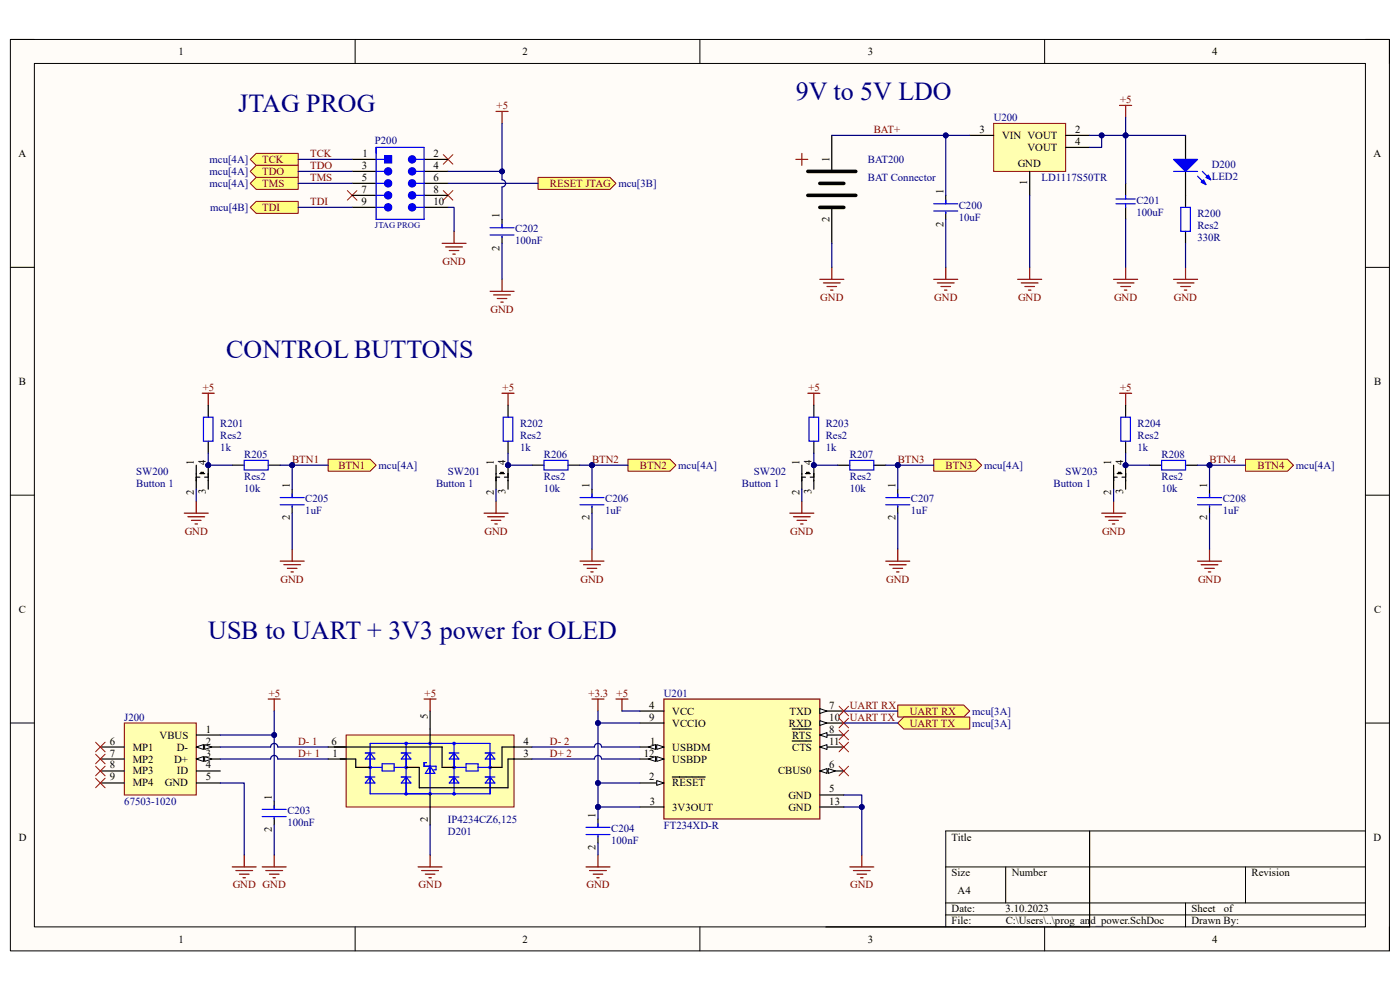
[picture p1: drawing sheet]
<svg xmlns="http://www.w3.org/2000/svg" width="297mm" height="210mm" viewBox="0 0 297 210" stroke-linecap="round" stroke-linejoin="round" font-family="sans-serif">
<path d="M2.2 8.4h292.6v193.3h-292.6z" fill-rule="evenodd" fill="#fffcf8"/>
<path d="M2.2 8.4h292.6v193.3h-292.6z" fill="none" stroke="#000" stroke-width=".21"/>
<path d="M7.3 13.5h282.4v183.1h-282.4z" fill-rule="evenodd" fill="#fffcf8"/>
<g fill="none" stroke="#000" stroke-width=".21">
<path d="M2.2 8.4h5.1M7.3 13.5h282.4v183.1h-282.4zM75.3 8.4v5.1M148.5 8.4v5.1M221.6 8.4v5.1M289.7 8.4h5.1v5.1M2.2 56.7h5.1M289.7 56.7h5.1M2.2 105h5.1M289.7 105.1h5.1M2.2 153.4h5.1M289.7 153.4h5.1"/>
<path d="M289.7 176.3h-89.1v20.3M75.3 196.6v5.1M148.5 196.6v5.1M200.6 183.9h89.1M200.6 191.5h89.1M200.6 194.1h89.1M213.4 183.9v7.6M221.6 196.6v5.1M251.5 191.5v5.1M264.2 183.9v7.6M294.8 196.6v5.1"/>
</g>
<path d="M210.8 26.2h15.3v10.2h-15.3z" fill-rule="evenodd" fill="#ffffb0"/>
<path d="M210.8 26.2h15.3v10.2h-15.3z" fill="none" stroke="#800000" stroke-width=".21"/>
<path d="M205.7 28.7h5.1M218.5 36.4v5M226.1 28.7h5.1M226.1 31.3h5.1" fill="none" stroke="#000" stroke-width=".25"/>
<path d="M215.9 59.3h5.1M218.5 56.7v2.6M216.7 60h3.5M217.4 60.8h2.1M218.2 61.5h.5" fill="none" stroke="#800000" stroke-width=".25"/>
<path d="M190.5 149.6h13.9l1.3 1.2-1.3 1.3h-13.9z" fill-rule="evenodd" fill="#ffff80"/>
<path d="M190.5 149.6h13.9l1.3 1.2-1.3 1.3h-13.9z" fill="none" stroke="#800000" stroke-width=".21"/>
<path d="M190.5 153.4l1.2-1.3h14v2.6h-14z" fill-rule="evenodd" fill="#ffff80"/>
<path d="M190.5 153.4l1.2-1.3h14v2.6h-14z" fill="none" stroke="#800000" stroke-width=".21"/>
<path d="M231.2 176.3v20.3h-56" fill="none" stroke="#000" stroke-width=".25"/>
<path d="M106.5 59.3v2.5M104 61.8h5.1M104.7 62.6h3.6M105.5 63.3h2M106.3 64.1h.5" fill="none" stroke="#800000" stroke-width=".25"/>
<path d="M54.4 32.5h8.9v2.6h-8.9l-1.3-1.3z" fill-rule="evenodd" fill="#ffff80"/>
<path d="M54.4 32.5h8.9v2.6h-8.9l-1.3-1.3z" fill="none" stroke="#800000" stroke-width=".21"/>
<path d="M54.4 37.6h8.9v2.6h-8.9l-1.3-1.3z" fill-rule="evenodd" fill="#ffff80"/>
<path d="M54.4 37.6h8.9v2.6h-8.9l-1.3-1.3z" fill="none" stroke="#800000" stroke-width=".21"/>
<path d="M54.4 42.7h8.9v2.6h-8.9l-1.3-1.3z" fill-rule="evenodd" fill="#ffff80"/>
<path d="M54.4 42.7h8.9v2.6h-8.9l-1.3-1.3z" fill="none" stroke="#800000" stroke-width=".21"/>
<path d="M54.4 35.1h8.9v2.5h-8.9l-1.3-1.2z" fill-rule="evenodd" fill="#ffff80"/>
<path d="M54.4 35.1h8.9v2.5h-8.9l-1.3-1.2z" fill="none" stroke="#800000" stroke-width=".21"/>
<path d="M114.1 37.6h15.3l1.3 1.3-1.3 1.3h-15.3z" fill-rule="evenodd" fill="#ffff80"/>
<path d="M114.1 37.6h15.3l1.3 1.3-1.3 1.3h-15.3z" fill="none" stroke="#800000" stroke-width=".21"/>
<path d="M176.5 28.7v7.7M251.5 28.7v5.1M251.5 36.4v7.6M176.5 44v7.6M251.5 49.1v2.5" fill="none" stroke="#000" stroke-width=".25"/>
<path d="M171.4 36.4h10.2M173.9 38.9h5.1M171.4 41.4h10.2M173.9 44h5.1" fill="none" stroke="#000" stroke-width=".76"/>
<path d="M168.8 33.8h2.6M170.1 32.5v2.6" fill="none" stroke="#f00" stroke-width=".25"/>
<path d="M250.5 44h2v5.1h-2z" fill="none" stroke="#00f" stroke-width=".25"/>
<path d="M249 33.8h5.1l-2.6 2.6z" fill="#00f"/>
<path d="M249 33.8h5.1l-2.6 2.6zM254.1 37.4l1.7 1.8M255.1 36.4l1.8 1.7" fill="none" stroke="#00f" stroke-width=".25"/>
<path d="M255.3 38.1l.5 1.1-1-.5z" fill="#00f"/>
<path d="M255.3 38.1l.5 1.1-1-.5z" fill="none" stroke="#00f" stroke-width=".25"/>
<path d="M256.3 37.1l.6 1-1.1-.5z" fill="#00f"/>
<path d="M249 36.4h5.1M256.3 37.1l.6 1-1.1-.5z" fill="none" stroke="#00f" stroke-width=".25"/>
<g fill="none" stroke="#800000" stroke-width=".25">
<path d="M105.2 23.6h2.6M106.5 23.6v2.6M237.5 22.4h2.6M238.8 22.4v2.5M93.8 51.6h5.1M94.6 52.4h3.5M95.3 53.1h2.1M96.1 53.9h.5M96.3 49.1v2.5M173.9 59.3h5.1M176.5 56.7v2.6M198.1 59.3h5.1"/>
<path d="M200.6 56.7v2.6M236.3 59.3h5M238.8 56.7v2.6M249 59.3h5.1M251.5 56.7v2.6M174.7 60h3.6M175.5 60.8h2M176.2 61.5h.5M198.9 60h3.5M199.6 60.8h2.1M200.4 61.5h.5M237 60h3.6"/>
<path d="M237.8 60.8h2M238.5 61.5h.6M249.7 60h3.6M250.5 60.8h2M251.3 61.5h.5M56.9 148.3h2.5M58.2 148.3v2.5M49.3 183.9h5.1M50 184.7h3.6M50.8 185.4h2M51.6 186.2h.5M51.8 181.4v2.5"/>
<path d="M55.6 183.9h5.1M56.4 184.7h3.6M57.2 185.4h2M57.9 186.2h.5M58.2 181.4v2.5"/>
</g>
<path d="M94 32.8l2.1 2M96.1 32.8l-2.1 2M73.7 40.4l2 2.1M75.7 40.4l-2 2.1M94 40.4l2.1 2.1M96.1 40.4l-2.1 2.1M178 162.5l2 2.1M180 162.5l-2 2.1" fill="none" stroke="#f00" stroke-width=".21"/>
<circle cx="87.4" cy="36.4" r=".76" fill="#00f"/>
<circle cx="87.4" cy="36.4" r=".76" fill="none" stroke="#00f" stroke-width=".25"/>
<circle cx="82.3" cy="38.9" r=".76" fill="#00f"/>
<circle cx="82.3" cy="38.9" r=".76" fill="none" stroke="#00f" stroke-width=".25"/>
<circle cx="82.3" cy="41.4" r=".76" fill="#00f"/>
<circle cx="82.3" cy="41.4" r=".76" fill="none" stroke="#00f" stroke-width=".25"/>
<circle cx="82.3" cy="44" r=".76" fill="#00f"/>
<circle cx="82.3" cy="44" r=".76" fill="none" stroke="#00f" stroke-width=".25"/>
<circle cx="87.4" cy="44" r=".76" fill="#00f"/>
<circle cx="87.4" cy="44" r=".76" fill="none" stroke="#00f" stroke-width=".25"/>
<circle cx="87.4" cy="41.4" r=".76" fill="#00f"/>
<circle cx="87.4" cy="41.4" r=".76" fill="none" stroke="#00f" stroke-width=".25"/>
<circle cx="87.4" cy="38.9" r=".76" fill="#00f"/>
<circle cx="87.4" cy="38.9" r=".76" fill="none" stroke="#00f" stroke-width=".25"/>
<circle cx="87.4" cy="33.8" r=".76" fill="#00f"/>
<circle cx="87.4" cy="33.8" r=".76" fill="none" stroke="#00f" stroke-width=".25"/>
<circle cx="82.3" cy="36.4" r=".76" fill="#00f"/>
<g fill="none" stroke="#00f" stroke-width=".25">
<path d="M79.8 36.4h1.8M79.8 38.9h1.8M79.8 31.3h10.2v15.2h-10.2zM79.8 33.8h1.8M88.2 36.4h1.8M88.2 33.8h1.8M88.2 38.9h1.8M79.8 41.4h1.8M79.8 44h1.8M88.2 41.4h1.8M88.2 44h1.8"/>
<circle cx="82.3" cy="36.4" r=".76"/>
</g>
<path d="M74.7 36.4h5.1M74.7 33.8h5.1M74.7 38.9h5.1M90 36.4h5.1M90 33.8h5.1M90 38.9h5.1M74.7 41.4h5.1M74.7 44h5.1M90 41.4h5.1M90 44h5.1" fill="none" stroke="#000" stroke-width=".25"/>
<path d="M81.6 33h1.5v1.6h-1.5z" fill-rule="evenodd" fill="#00f"/>
<path d="M81.6 33h1.5v1.6h-1.5z" fill="none" stroke="#00f" stroke-width=".21"/>
<path d="M140.9 148.3h33v25.4h-33z" fill-rule="evenodd" fill="#ffffb0"/>
<path d="M140.9 148.3h33v25.4h-33z" fill="none" stroke="#800000" stroke-width=".25"/>
<path d="M135.8 150.8h5.1M135.8 153.4h5.1M173.9 158.5h5.1M135.8 171.2h5.1" fill="none" stroke="#000" stroke-width=".25"/>
<path d="M173.9 158.5l1.6-.5v1z" fill="#f8fcff"/>
<path d="M173.9 158.5l1.6-.5v1z" fill="none" stroke="#000" stroke-width=".21"/>
<path d="M168.1 157.2h4M135.8 166.1h5.1" fill="none" stroke="#000" stroke-width=".25"/>
<path d="M139.3 165.6l1.6 .5-1.6 .5z" fill="#f8fcff"/>
<path d="M139.3 165.6l1.6 .5-1.6 .5z" fill="none" stroke="#000" stroke-width=".21"/>
<path d="M173.9 155.9h5.1M142.6 164.8h7" fill="none" stroke="#000" stroke-width=".25"/>
<path d="M173.9 155.9l1.6-.5v1z" fill="#f8fcff"/>
<path d="M173.9 155.9l1.6-.5v1z" fill="none" stroke="#000" stroke-width=".21"/>
<path d="M168.1 154.7h4M173.9 163.6h5.1" fill="none" stroke="#000" stroke-width=".25"/>
<path d="M173.9 163.6l1.6-.6v1.1z" fill="#f8fcff"/>
<path d="M173.9 163.6l1.6-.6v1.1z" fill="none" stroke="#000" stroke-width=".21"/>
<path d="M175.7 163l1.5 .6-1.5 .5z" fill="#f8fcff"/>
<path d="M175.7 163l1.5 .6-1.5 .5z" fill="none" stroke="#000" stroke-width=".21"/>
<path d="M173.9 153.4h5.1" fill="none" stroke="#000" stroke-width=".25"/>
<path d="M173.9 152.9l1.6 .5-1.6 .5z" fill="#f8fcff"/>
<path d="M173.9 152.9l1.6 .5-1.6 .5z" fill="none" stroke="#000" stroke-width=".21"/>
<path d="M173.9 150.8h5.1" fill="none" stroke="#000" stroke-width=".25"/>
<path d="M173.9 150.3l1.6 .5-1.6 .6z" fill="#f8fcff"/>
<path d="M173.9 150.3l1.6 .5-1.6 .6z" fill="none" stroke="#000" stroke-width=".21"/>
<path d="M135.8 158.5h5.1" fill="none" stroke="#000" stroke-width=".25"/>
<path d="M139.3 158l1.6 .5-1.6 .5z" fill="#f8fcff"/>
<path d="M139.3 158l1.6 .5-1.6 .5z" fill="none" stroke="#000" stroke-width=".21"/>
<path d="M137.5 158.5l1.6-.5v1z" fill="#f8fcff"/>
<path d="M137.5 158.5l1.6-.5v1z" fill="none" stroke="#000" stroke-width=".21"/>
<path d="M135.8 161h5.1" fill="none" stroke="#000" stroke-width=".25"/>
<path d="M139.3 160.5l1.6 .5-1.6 .5z" fill="#f8fcff"/>
<path d="M139.3 160.5l1.6 .5-1.6 .5z" fill="none" stroke="#000" stroke-width=".21"/>
<path d="M137.5 161l1.6-.5v1z" fill="#f8fcff"/>
<path d="M137.5 161l1.6-.5v1z" fill="none" stroke="#000" stroke-width=".21"/>
<path d="M173.9 168.6h5.1M173.9 171.2h5.1" fill="none" stroke="#000" stroke-width=".25"/>
<path d="M130.7 148.3h2.5M131.9 148.3v2.5M124.3 183.9h5.1M125.1 184.7h3.5M125.8 185.4h2.1M126.6 186.2h.5M126.9 181.4v2.5M180.3 183.9h5.1M181 184.7h3.6M181.8 185.4h2M182.6 186.2h.5M182.8 181.4v2.5" fill="none" stroke="#800000" stroke-width=".25"/>
<path d="M178 157.5l2 2M178 154.9l2 2M180 157.5l-2 2M180 154.9l-2 2" fill="none" stroke="#f00" stroke-width=".21"/>
<path d="M73.4 155.9h35.7v15.3h-35.7z" fill-rule="evenodd" fill="#ffffb0"/>
<path d="M73.4 155.9h35.7v15.3h-35.7z" fill="none" stroke="#800000" stroke-width=".21"/>
<path d="M69.6 158.5h24.2v4.3h2.5M91.2 150.8v6.9M112.9 158.5h-6.4v4.3h-2.5M69.6 161h5.9v1.8h3M91.2 168.4v6.6M112.9 161h-5.1v6.1h-18.8v-4.3h-2.8" fill="none" stroke="#000" stroke-width=".25"/>
<g fill="none" stroke="#00f" stroke-width=".25">
<path d="M77.5 159.7h2M78.5 159.7l1 1.3h-2zM78.5 157.7h25.5v10.7h-25.5zM85.1 159.7h2.1M86.2 159.7l1 1.3h-2.1zM86.2 157.7v10.7M91.2 157.7v10.7M95.3 159.7h2.1M96.3 159.7l1.1 1.3h-2.1zM96.3 157.7v10.7M102.9 159.7h2.1M104 159.7l1 1.3h-2.1z"/>
<path d="M77.5 164.8h2M78.5 164.8l1 1.3h-2zM78.5 162.8h2.6M81.1 162h2.5v1.6h-2.5zM83.6 162.8h2.6M85.1 164.8h2.1M86.2 164.8l1 1.3h-2.1zM90.5 161.8h-.5v.7h2.5v.8h-.5M91.2 162.5l1.1 1.6h-2.1zM95.3 164.8h2.1M96.3 164.8l1.1 1.3h-2.1zM96.3 162.8h2.6"/>
<path d="M98.9 162h2.5v1.6h-2.5zM101.4 162.8h2.6M102.9 164.8h2.1M104 164.8l1 1.3h-2.1z"/>
<circle cx="86.2" cy="157.7" r=".22"/>
<circle cx="91.2" cy="157.7" r=".22"/>
<circle cx="96.3" cy="157.7" r=".22"/>
<circle cx="78.5" cy="162.8" r=".22"/>
<circle cx="86.2" cy="162.8" r=".22"/>
<circle cx="86.2" cy="168.4" r=".22"/>
<circle cx="91.2" cy="168.4" r=".22"/>
<circle cx="96.3" cy="168.4" r=".22"/>
<circle cx="96.3" cy="162.8" r=".22"/>
<circle cx="104" cy="162.8" r=".22"/>
</g>
<path d="M90 148.3h2.5M91.2 148.3v2.5M125.6 148.3h2.5M126.9 148.3v2.5M88.7 183.9h5.1M89.5 184.7h3.5M90.2 185.4h2.1M91 186.2h.5M91.2 181.4v2.5" fill="none" stroke="#800000" stroke-width=".25"/>
<path d="M178 152.4l2 2M178 149.8l2 2.1M180 152.4l-2 2M180 149.8l-2 2.1" fill="none" stroke="#f00" stroke-width=".21"/>
<path d="M26.4 153.4h15.2v15.2h-15.2z" fill-rule="evenodd" fill="#ffffb0"/>
<path d="M26.4 153.4h15.2v15.2h-15.2z" fill="none" stroke="#800000" stroke-width=".21"/>
<path d="M41.6 155.9h5.1M41.6 158.5h5.1" fill="none" stroke="#000" stroke-width=".25"/>
<path d="M41.6 158.5l1.6-.5v1z" fill="#f8fcff"/>
<path d="M41.6 158.5l1.6-.5v1z" fill="none" stroke="#000" stroke-width=".21"/>
<path d="M43.4 158l1.5 .5-1.5 .5z" fill="#f8fcff"/>
<path d="M43.4 158l1.5 .5-1.5 .5z" fill="none" stroke="#000" stroke-width=".21"/>
<path d="M41.6 161h5.1" fill="none" stroke="#000" stroke-width=".25"/>
<path d="M41.6 161l1.6-.5v1z" fill="#f8fcff"/>
<path d="M41.6 161l1.6-.5v1z" fill="none" stroke="#000" stroke-width=".21"/>
<path d="M43.4 160.5l1.5 .5-1.5 .5z" fill="#f8fcff"/>
<path d="M43.4 160.5l1.5 .5-1.5 .5z" fill="none" stroke="#000" stroke-width=".21"/>
<g fill="none" stroke="#000" stroke-width=".25">
<path d="M238.8 38.9v2.5M106.5 46.5v1.8M106.5 50.1v1.5M200.6 41.4v1.8M200.6 45v1.5M238.8 44v2.5M21.3 158.5h5.1M21.3 163.6h5.1M21.3 166.1h5.1M21.3 161h5.1M41.6 163.6h5.1M41.6 166.1h5.1"/>
<path d="M58.2 169.9v1.8M58.2 173.5v1.5M126.9 173.7v1.8M126.9 177.3v1.5"/>
</g>
<path d="M20.3 157.5l2 2M20.3 160l2 2M22.3 157.5l-2 2M22.3 160l-2 2M20.3 162.5l2 2.1M20.3 165.1l2 2M22.3 162.5l-2 2.1M22.3 165.1l-2 2" fill="none" stroke="#f00" stroke-width=".21"/>
<g fill="none" stroke="#00f" stroke-width=".25">
<path d="M104 48.3h5.1M104 49.8h5.1M106.5 47.6v.7M106.5 50.1v.3M198.1 43.2h5.1M198.1 44.8h5.1M200.6 42.5v.7M200.6 45v.3M236.8 43.2h4M236.8 42.2h4M238.8 41.4v.8M238.8 43.2v.8"/>
<path d="M55.6 171.7h5.1M55.6 173.2h5.1M58.2 170.9v.8M58.2 173.5v.2M124.3 175.5h5.1M124.3 177h5.1M126.9 174.8v.7M126.9 177.3v.2"/>
</g>
<path d="M42.9 83.4h2.6M44.2 83.4v2.6" fill="none" stroke="#800000" stroke-width=".25"/>
<path d="M69.6 97.4h8.9l1.3 1.3-1.3 1.3h-8.9z" fill-rule="evenodd" fill="#ffff80"/>
<path d="M69.6 97.4h8.9l1.3 1.3-1.3 1.3h-8.9z" fill="none" stroke="#800000" stroke-width=".21"/>
<path d="M39.1 108.9h5.1M39.9 109.6h3.5M40.6 110.4h2.1M41.4 111.2h.5M41.6 106.3v2.6M59.4 119h5.1M60.2 119.8h3.6M62 116.5v2.5M61 120.6h2M61.7 121.3h.5" fill="none" stroke="#800000" stroke-width=".25"/>
<path d="M44.2 86v2.5M44.2 93.6v2.5M49.3 98.7h2.5M56.9 98.7h2.5" fill="none" stroke="#000" stroke-width=".25"/>
<path d="M43.2 88.5h2v5.1h-2zM51.8 97.7h5.1v2h-5.1z" fill="none" stroke="#00f" stroke-width=".25"/>
<circle cx="62" cy="98.7" r=".51" fill="#000080"/>
<circle cx="62" cy="98.7" r=".51" fill="none" stroke="#000080" stroke-width=".21"/>
<circle cx="44.2" cy="98.7" r=".51" fill="#000080"/>
<circle cx="44.2" cy="98.7" r=".51" fill="none" stroke="#000080" stroke-width=".21"/>
<path d="M41.6 98.7v1.9M44.2 98.7v1.9M41.6 101.9v1.9M44.2 101.9v1.9" fill="none" stroke="#000" stroke-width=".25"/>
<circle cx="44.2" cy="98.7" r=".51" fill="#000080"/>
<circle cx="44.2" cy="98.7" r=".51" fill="none" stroke="#000080" stroke-width=".21"/>
<path d="M41.6 100.5v1.5M41.6 101.2h.8M42.4 100.5h1M42.7 100.5v-.3h.5v.3M43.4 101.2h.8M44.2 100.5v1.5M62 103.8v1.8M62 107.3v1.6" fill="none" stroke="#000" stroke-width=".25"/>
<path d="M59.4 105.6h5.1M59.4 107.1h5.1M62 104.8v.8M62 107.3v.3" fill="none" stroke="#00f" stroke-width=".25"/>
<path d="M133.2 97.4h8.9l1.3 1.3-1.3 1.3h-8.9z" fill-rule="evenodd" fill="#ffff80"/>
<path d="M133.2 97.4h8.9l1.3 1.3-1.3 1.3h-8.9z" fill="none" stroke="#800000" stroke-width=".21"/>
<path d="M198.1 97.4h8.9l1.3 1.3-1.3 1.3h-8.9z" fill-rule="evenodd" fill="#ffff80"/>
<path d="M198.1 97.4h8.9l1.3 1.3-1.3 1.3h-8.9z" fill="none" stroke="#800000" stroke-width=".21"/>
<path d="M264.2 97.4h8.9l1.3 1.3-1.3 1.3h-8.9z" fill-rule="evenodd" fill="#ffff80"/>
<path d="M264.2 97.4h8.9l1.3 1.3-1.3 1.3h-8.9z" fill="none" stroke="#800000" stroke-width=".21"/>
<path d="M107.8 86v2.5M107.8 93.6v2.5M112.9 98.7h2.5M120.5 98.7h2.5M172.7 86v2.5M172.7 93.6v2.5M177.7 98.7h2.6M185.4 98.7h2.5M238.8 86v2.5M238.8 93.6v2.5M243.9 98.7h2.5M251.5 98.7h2.6" fill="none" stroke="#000" stroke-width=".25"/>
<path d="M106.8 88.5h2v5.1h-2zM115.4 97.7h5.1v2h-5.1zM171.6 88.5h2.1v5.1h-2.1zM180.3 97.7h5.1v2h-5.1zM237.8 88.5h2v5.1h-2zM246.4 97.7h5.1v2h-5.1z" fill="none" stroke="#00f" stroke-width=".25"/>
<g fill="none" stroke="#800000" stroke-width=".25">
<path d="M106.5 83.4h2.6M107.8 83.4v2.6M171.4 83.4h2.5M172.7 83.4v2.6M237.5 83.4h2.6M238.8 83.4v2.6M102.7 108.9h5.1M103.5 109.6h3.5M104.2 110.4h2.1M105 111.2h.5M105.2 106.3v2.6M123 119h5.1"/>
<path d="M123.8 119.8h3.6M125.6 116.5v2.5M167.6 108.9h5.1M168.3 109.6h3.6M169.1 110.4h2M169.9 111.2h.5M170.1 106.3v2.6M187.9 119h5.1M188.7 119.8h3.5M190.5 116.5v2.5M233.7 108.9h5.1M234.5 109.6h3.5"/>
<path d="M235.2 110.4h2.1M236 111.2h.5M236.3 106.3v2.6M254.1 119h5.1M254.8 119.8h3.6M256.6 116.5v2.5M124.6 120.6h2M125.3 121.3h.5M189.4 120.6h2.1M190.2 121.3h.5M255.6 120.6h2M256.3 121.3h.6"/>
</g>
<circle cx="190.5" cy="98.7" r=".51" fill="#000080"/>
<circle cx="190.5" cy="98.7" r=".51" fill="none" stroke="#000080" stroke-width=".21"/>
<circle cx="256.6" cy="98.7" r=".51" fill="#000080"/>
<circle cx="256.6" cy="98.7" r=".51" fill="none" stroke="#000080" stroke-width=".21"/>
<circle cx="125.6" cy="98.7" r=".51" fill="#000080"/>
<circle cx="125.6" cy="98.7" r=".51" fill="none" stroke="#000080" stroke-width=".21"/>
<circle cx="238.8" cy="98.7" r=".51" fill="#000080"/>
<circle cx="238.8" cy="98.7" r=".51" fill="none" stroke="#000080" stroke-width=".21"/>
<path d="M236.3 98.7v1.9M238.8 98.7v1.9M236.3 101.9v1.9M238.8 101.9v1.9" fill="none" stroke="#000" stroke-width=".25"/>
<circle cx="238.8" cy="98.7" r=".51" fill="#000080"/>
<circle cx="238.8" cy="98.7" r=".51" fill="none" stroke="#000080" stroke-width=".21"/>
<path d="M236.3 100.5v1.5M236.3 101.2h.7M237 100.5h1M237.3 100.5v-.3h.5v.3M238 101.2h.8M238.8 100.5v1.5" fill="none" stroke="#000" stroke-width=".25"/>
<circle cx="172.7" cy="98.7" r=".51" fill="#000080"/>
<circle cx="172.7" cy="98.7" r=".51" fill="none" stroke="#000080" stroke-width=".21"/>
<path d="M170.1 98.7v1.9M172.7 98.7v1.9M170.1 101.9v1.9M172.7 101.9v1.9" fill="none" stroke="#000" stroke-width=".25"/>
<circle cx="172.7" cy="98.7" r=".51" fill="#000080"/>
<circle cx="172.7" cy="98.7" r=".51" fill="none" stroke="#000080" stroke-width=".21"/>
<path d="M170.1 100.5v1.5M170.1 101.2h.8M170.9 100.5h1M171.1 100.5v-.3h.5v.3M171.9 101.2h.8M172.7 100.5v1.5" fill="none" stroke="#000" stroke-width=".25"/>
<circle cx="107.8" cy="98.7" r=".51" fill="#000080"/>
<circle cx="107.8" cy="98.7" r=".51" fill="none" stroke="#000080" stroke-width=".21"/>
<path d="M105.2 98.7v1.9M107.8 98.7v1.9M105.2 101.9v1.9M107.8 101.9v1.9" fill="none" stroke="#000" stroke-width=".25"/>
<circle cx="107.8" cy="98.7" r=".51" fill="#000080"/>
<circle cx="107.8" cy="98.7" r=".51" fill="none" stroke="#000080" stroke-width=".21"/>
<path d="M105.2 100.5v1.5M105.2 101.2h.8M106 100.5h1M106.3 100.5v-.3h.5v.3M107 101.2h.8M107.8 100.5v1.5M125.6 103.8v1.8M125.6 107.3v1.6M190.5 103.8v1.8M190.5 107.3v1.6M256.6 103.8v1.8M256.6 107.3v1.6" fill="none" stroke="#000" stroke-width=".25"/>
<path d="M123 105.6h5.1M123 107.1h5.1M125.6 104.8v.8M125.6 107.3v.3M187.9 105.6h5.1M187.9 107.1h5.1M190.5 104.8v.8M190.5 107.3v.3M254.1 105.6h5.1M254.1 107.1h5.1M256.6 104.8v.8M256.6 107.3v.3" fill="none" stroke="#00f" stroke-width=".25"/>
<path d="M63.3 38.9h11.4M63.3 33.8h11.4M63.3 36.4h11.4M95.1 38.9h19M200.6 28.7v12.7M63.3 44h11.4M218.5 41.4v15.3" fill="none" stroke="#000080" stroke-width=".25"/>
<circle cx="200.6" cy="28.7" r=".51" fill="#000080"/>
<circle cx="200.6" cy="28.7" r=".51" fill="none" stroke="#000080" stroke-width=".21"/>
<path d="M176.5 51.6v5.1M200.6 46.5v10.2M238.8 46.5v10.2M251.5 51.6v5.1M58.2 150.8v5.1h-11.5" fill="none" stroke="#000080" stroke-width=".25"/>
<circle cx="58.2" cy="155.9" r=".51" fill="#000080"/>
<circle cx="58.2" cy="155.9" r=".51" fill="none" stroke="#000080" stroke-width=".21"/>
<path d="M58.2 155.9v14M46.7 166.1h5.1v15.3M58.2 175v6.4" fill="none" stroke="#000080" stroke-width=".25"/>
<circle cx="58.2" cy="155.9" r=".51" fill="#000080"/>
<circle cx="58.2" cy="155.9" r=".51" fill="none" stroke="#000080" stroke-width=".21"/>
<path d="M106.5 26.2v10.2M106.5 51.6v7.7" fill="none" stroke="#000080" stroke-width=".25"/>
<circle cx="106.5" cy="36.4" r=".51" fill="#000080"/>
<circle cx="106.5" cy="36.4" r=".51" fill="none" stroke="#000080" stroke-width=".21"/>
<path d="M95.1 36.4h11.4v1.7a.76 .76 0 0 1 .8 .8 .76 .76 0 0 1-.8 .8v6.8" fill="none" stroke="#000080" stroke-width=".25"/>
<circle cx="106.5" cy="36.4" r=".51" fill="#000080"/>
<circle cx="106.5" cy="36.4" r=".51" fill="none" stroke="#000080" stroke-width=".21"/>
<path d="M233.7 28.7v2.6h-2.5M95.1 44h1.2v5.1" fill="none" stroke="#000080" stroke-width=".25"/>
<circle cx="233.7" cy="28.7" r=".51" fill="#000080"/>
<circle cx="233.7" cy="28.7" r=".51" fill="none" stroke="#000080" stroke-width=".21"/>
<path d="M179 168.6h3.8v2.6h-3.8" fill="none" stroke="#000080" stroke-width=".25"/>
<circle cx="182.8" cy="171.2" r=".51" fill="#000080"/>
<circle cx="182.8" cy="171.2" r=".51" fill="none" stroke="#000080" stroke-width=".21"/>
<path d="M182.8 171.2v10.2" fill="none" stroke="#000080" stroke-width=".25"/>
<circle cx="182.8" cy="171.2" r=".51" fill="#000080"/>
<circle cx="182.8" cy="171.2" r=".51" fill="none" stroke="#000080" stroke-width=".21"/>
<path d="M131.9 150.8h3.9M135.8 153.4h-8.9v12.7M179 150.8h11.5M179 153.4h11.5M126.9 178.8v2.6" fill="none" stroke="#000080" stroke-width=".25"/>
<circle cx="126.9" cy="153.4" r=".51" fill="#000080"/>
<circle cx="126.9" cy="153.4" r=".51" fill="none" stroke="#000080" stroke-width=".21"/>
<circle cx="126.9" cy="166.1" r=".51" fill="#000080"/>
<circle cx="126.9" cy="166.1" r=".51" fill="none" stroke="#000080" stroke-width=".21"/>
<path d="M126.9 171.2h8.9" fill="none" stroke="#000080" stroke-width=".25"/>
<circle cx="126.9" cy="171.2" r=".51" fill="#000080"/>
<circle cx="126.9" cy="171.2" r=".51" fill="none" stroke="#000080" stroke-width=".21"/>
<path d="M135.8 166.1h-8.9v5.1" fill="none" stroke="#000080" stroke-width=".25"/>
<circle cx="126.9" cy="166.1" r=".51" fill="#000080"/>
<circle cx="126.9" cy="166.1" r=".51" fill="none" stroke="#000080" stroke-width=".21"/>
<circle cx="126.9" cy="171.2" r=".51" fill="#000080"/>
<circle cx="126.9" cy="171.2" r=".51" fill="none" stroke="#000080" stroke-width=".21"/>
<path d="M126.9 171.2v2.5" fill="none" stroke="#000080" stroke-width=".25"/>
<circle cx="126.9" cy="171.2" r=".51" fill="#000080"/>
<circle cx="126.9" cy="171.2" r=".51" fill="none" stroke="#000080" stroke-width=".21"/>
<path d="M46.7 158.5h10.7a.76 .76 0 0 1 .8-.8 .76 .76 0 0 1 .7 .8h10.7M126.9 150.8v2.6M46.7 161h10.7a.76 .76 0 0 1 .8-.7 .76 .76 0 0 1 .7 .7h10.7M91.2 175v6.4" fill="none" stroke="#000080" stroke-width=".25"/>
<circle cx="126.9" cy="153.4" r=".51" fill="#000080"/>
<circle cx="126.9" cy="153.4" r=".51" fill="none" stroke="#000080" stroke-width=".21"/>
<path d="M238.8 28.7v10.2M112.9 158.5h13.2M135.8 158.5h-8.2a.76 .76 0 0 0-.7-.8 .76 .76 0 0 0-.8 .8M112.9 161h13.2M126.1 161a.76 .76 0 0 1 .8-.7 .76 .76 0 0 1 .7 .7h8.2" fill="none" stroke="#000080" stroke-width=".25"/>
<circle cx="238.8" cy="28.7" r=".51" fill="#000080"/>
<circle cx="238.8" cy="28.7" r=".51" fill="none" stroke="#000080" stroke-width=".21"/>
<path d="M238.8 24.9v3.8" fill="none" stroke="#000080" stroke-width=".25"/>
<circle cx="238.8" cy="28.7" r=".51" fill="#000080"/>
<circle cx="238.8" cy="28.7" r=".51" fill="none" stroke="#000080" stroke-width=".21"/>
<path d="M176.5 28.7h29.2" fill="none" stroke="#000080" stroke-width=".25"/>
<circle cx="200.6" cy="28.7" r=".51" fill="#000080"/>
<circle cx="200.6" cy="28.7" r=".51" fill="none" stroke="#000080" stroke-width=".21"/>
<path d="M231.2 28.7h20.3" fill="none" stroke="#000080" stroke-width=".25"/>
<circle cx="233.7" cy="28.7" r=".51" fill="#000080"/>
<circle cx="233.7" cy="28.7" r=".51" fill="none" stroke="#000080" stroke-width=".21"/>
<circle cx="238.8" cy="28.7" r=".51" fill="#000080"/>
<circle cx="238.8" cy="28.7" r=".51" fill="none" stroke="#000080" stroke-width=".21"/>
<path d="M62 98.7v5.1M41.6 103.8v2.5" fill="none" stroke="#000080" stroke-width=".25"/>
<circle cx="62" cy="98.7" r=".51" fill="#000080"/>
<circle cx="62" cy="98.7" r=".51" fill="none" stroke="#000080" stroke-width=".21"/>
<path d="M44.2 96.1v2.6h5.1M62 108.9v7.6" fill="none" stroke="#000080" stroke-width=".25"/>
<circle cx="44.2" cy="98.7" r=".51" fill="#000080"/>
<circle cx="44.2" cy="98.7" r=".51" fill="none" stroke="#000080" stroke-width=".21"/>
<path d="M59.4 98.7h10.2" fill="none" stroke="#000080" stroke-width=".25"/>
<circle cx="62" cy="98.7" r=".51" fill="#000080"/>
<circle cx="62" cy="98.7" r=".51" fill="none" stroke="#000080" stroke-width=".21"/>
<path d="M133.2 98.7h-7.6v5.1M125.6 108.9v7.6" fill="none" stroke="#000080" stroke-width=".25"/>
<circle cx="125.6" cy="98.7" r=".51" fill="#000080"/>
<circle cx="125.6" cy="98.7" r=".51" fill="none" stroke="#000080" stroke-width=".21"/>
<path d="M123 98.7h2.6" fill="none" stroke="#000080" stroke-width=".25"/>
<circle cx="125.6" cy="98.7" r=".51" fill="#000080"/>
<circle cx="125.6" cy="98.7" r=".51" fill="none" stroke="#000080" stroke-width=".21"/>
<path d="M198.1 98.7h-7.6v5.1M190.5 108.9v7.6" fill="none" stroke="#000080" stroke-width=".25"/>
<circle cx="190.5" cy="98.7" r=".51" fill="#000080"/>
<circle cx="190.5" cy="98.7" r=".51" fill="none" stroke="#000080" stroke-width=".21"/>
<path d="M187.9 98.7h2.6" fill="none" stroke="#000080" stroke-width=".25"/>
<circle cx="190.5" cy="98.7" r=".51" fill="#000080"/>
<circle cx="190.5" cy="98.7" r=".51" fill="none" stroke="#000080" stroke-width=".21"/>
<path d="M264.2 98.7h-7.6v5.1M236.3 103.8v2.5M256.6 108.9v7.6" fill="none" stroke="#000080" stroke-width=".25"/>
<circle cx="256.6" cy="98.7" r=".51" fill="#000080"/>
<circle cx="256.6" cy="98.7" r=".51" fill="none" stroke="#000080" stroke-width=".21"/>
<path d="M254.1 98.7h2.5" fill="none" stroke="#000080" stroke-width=".25"/>
<circle cx="256.6" cy="98.7" r=".51" fill="#000080"/>
<circle cx="256.6" cy="98.7" r=".51" fill="none" stroke="#000080" stroke-width=".21"/>
<path d="M107.8 96.1v2.6h5.1" fill="none" stroke="#000080" stroke-width=".25"/>
<circle cx="107.8" cy="98.7" r=".51" fill="#000080"/>
<circle cx="107.8" cy="98.7" r=".51" fill="none" stroke="#000080" stroke-width=".21"/>
<path d="M238.8 96.1v2.6h5.1" fill="none" stroke="#000080" stroke-width=".25"/>
<circle cx="238.8" cy="98.7" r=".51" fill="#000080"/>
<circle cx="238.8" cy="98.7" r=".51" fill="none" stroke="#000080" stroke-width=".21"/>
<path d="M172.7 96.1v2.6h5" fill="none" stroke="#000080" stroke-width=".25"/>
<circle cx="172.7" cy="98.7" r=".51" fill="#000080"/>
<circle cx="172.7" cy="98.7" r=".51" fill="none" stroke="#000080" stroke-width=".21"/>
<path d="M105.2 103.8v2.5M170.1 103.8v2.5" fill="none" stroke="#000080" stroke-width=".25"/>
<g font-size="5.5" fill="#000080">
<text x="50.5" y="23.7">JTAG PROG</text>
<text x="168.8" y="21.2">9V to 5V LDO</text>
<text x="48" y="75.9">CONTROL BUTTONS</text>
<text x="44.2" y="135.6">USB to UART + 3V3 power for OLED</text>
</g>
<g font-size="2.3">
<text x="37.9" y="11.7">1</text>
<text x="110.9" y="11.7">2</text>
<text x="184.1" y="11.7">3</text>
<text x="257.1" y="11.7">4</text>
<text x="207.8" y="28.2">3</text>
<text x="212.6" y="29.5">VIN VOUT</text>
<text x="228.1" y="28.2">2</text>
<text x="3.9" y="33.3">A</text>
<text x="76.8" y="35.9">3</text>
<text x="76.9" y="33.3">1</text>
<text x="92" y="35.9">4</text>
<text x="92" y="33.3">2</text>
<text x="176" y="34.3" transform="rotate(-90 176 34.3)">1</text>
<text x="215.9" y="35.3">GND</text>
<text x="218" y="32">VOUT</text>
<text x="228.1" y="30.7">4</text>
<text x="291.4" y="33.3">A</text>
<text x="76.7" y="40.9">7</text>
<text x="76.8" y="38.4">5</text>
<text x="92" y="38.4">6</text>
<text x="92" y="40.9">8</text>
<text x="200.2" y="41.2" transform="rotate(-90 200.2 41.2)">1</text>
<text x="217.9" y="39.2" transform="rotate(-90 217.9 39.2)">1</text>
<text x="76.7" y="43.5">9</text>
<text x="92" y="43.5">10</text>
<text x="106" y="46.3" transform="rotate(-90 106 46.3)">1</text>
<text x="176" y="47.1" transform="rotate(-90 176 47.1)">2</text>
<text x="106" y="53.2" transform="rotate(-90 106 53.2)">2</text>
<text x="200.2" y="48.1" transform="rotate(-90 200.2 48.1)">2</text>
<text x="4" y="81.6">B</text>
<text x="291.5" y="81.6">B</text>
<text x="41.1" y="98.6" transform="rotate(-90 41.1 98.6)">1</text>
<text x="43.7" y="98.6" transform="rotate(-90 43.7 98.6)">4</text>
<text x="104.7" y="98.6" transform="rotate(-90 104.7 98.6)">1</text>
<text x="107.3" y="98.6" transform="rotate(-90 107.3 98.6)">4</text>
<text x="169.6" y="98.6" transform="rotate(-90 169.6 98.6)">1</text>
<text x="172.2" y="98.6" transform="rotate(-90 172.2 98.6)">4</text>
<text x="235.8" y="98.6" transform="rotate(-90 235.8 98.6)">1</text>
<text x="238.3" y="98.6" transform="rotate(-90 238.3 98.6)">4</text>
<text x="41.1" y="104.9" transform="rotate(-90 41.1 104.9)">2</text>
<text x="43.7" y="104.9" transform="rotate(-90 43.7 104.9)">3</text>
<text x="61.5" y="103.5" transform="rotate(-90 61.5 103.5)">1</text>
<text x="104.7" y="104.9" transform="rotate(-90 104.7 104.9)">2</text>
<text x="107.3" y="104.9" transform="rotate(-90 107.3 104.9)">3</text>
<text x="125.1" y="103.5" transform="rotate(-90 125.1 103.5)">1</text>
<text x="169.6" y="104.9" transform="rotate(-90 169.6 104.9)">2</text>
<text x="172.2" y="104.9" transform="rotate(-90 172.2 104.9)">3</text>
<text x="189.9" y="103.5" transform="rotate(-90 189.9 103.5)">1</text>
<text x="235.8" y="104.9" transform="rotate(-90 235.8 104.9)">2</text>
<text x="238.3" y="104.9" transform="rotate(-90 238.3 104.9)">3</text>
<text x="256.1" y="103.5" transform="rotate(-90 256.1 103.5)">1</text>
<text x="61.5" y="110.4" transform="rotate(-90 61.5 110.4)">2</text>
<text x="125.1" y="110.4" transform="rotate(-90 125.1 110.4)">2</text>
<text x="189.9" y="110.4" transform="rotate(-90 189.9 110.4)">2</text>
<text x="256.1" y="110.4" transform="rotate(-90 256.1 110.4)">2</text>
<text x="4" y="130">C</text>
<text x="291.5" y="130">C</text>
<text x="43.7" y="155.4">1</text>
<text x="90.8" y="152.6" transform="rotate(-90 90.8 152.6)">5</text>
<text x="137.8" y="150.3">4</text>
<text x="137.8" y="152.9">9</text>
<text x="142.6" y="151.6">VCC</text>
<text x="142.6" y="154.1">VCCIO</text>
<text x="167.4" y="154.1">RXD</text>
<text x="167.5" y="151.6">TXD</text>
<text x="175.9" y="155.4">8</text>
<text x="175.9" y="152.9">10</text>
<text x="175.9" y="150.3">7</text>
<text x="23.3" y="157.9">6</text>
<text x="23.3" y="160.5">7</text>
<text x="28.2" y="159.2">MP1</text>
<text x="28.2" y="161.8">MP2</text>
<text x="33.9" y="156.7">VBUS</text>
<text x="37" y="161.8">D+</text>
<text x="37.5" y="159.2">D-</text>
<text x="43.7" y="157.9">2</text>
<text x="43.7" y="160.5">3</text>
<text x="70.4" y="157.9">6</text>
<text x="70.5" y="160.5">1</text>
<text x="111.1" y="160.5">3</text>
<text x="111.1" y="157.9">4</text>
<text x="136.6" y="160.5">12</text>
<text x="138" y="157.9">1</text>
<text x="142.6" y="159.2">USBDM</text>
<text x="142.6" y="161.8">USBDP</text>
<text x="168.1" y="159.2">CTS</text>
<text x="168.1" y="156.7">RTS</text>
<text x="175.9" y="157.9">11</text>
<text x="23.3" y="165.6">9</text>
<text x="23.3" y="163">8</text>
<text x="28.2" y="164.3">MP3</text>
<text x="28.2" y="166.8">MP4</text>
<text x="35" y="166.8">GND</text>
<text x="37.5" y="164.3">ID</text>
<text x="43.7" y="163">4</text>
<text x="43.7" y="165.6">5</text>
<text x="137.8" y="165.6">2</text>
<text x="142.6" y="166.8">RESET</text>
<text x="165.1" y="164.3">CBUS0</text>
<text x="175.9" y="163">6</text>
<text x="57.7" y="169.7" transform="rotate(-90 57.7 169.7)">1</text>
<text x="126.4" y="173.5" transform="rotate(-90 126.4 173.5)">1</text>
<text x="137.8" y="170.7">3</text>
<text x="142.6" y="172">3V3OUT</text>
<text x="167.3" y="169.4">GND</text>
<text x="167.3" y="172">GND</text>
<text x="175.9" y="168.1">5</text>
<text x="175.9" y="170.7">13</text>
<text x="4" y="178.3">D</text>
<text x="57.7" y="176.6" transform="rotate(-90 57.7 176.6)">2</text>
<text x="90.8" y="174.3" transform="rotate(-90 90.8 174.3)">2</text>
<text x="201.9" y="178.3">Title</text>
<text x="291.4" y="178.3">D</text>
<text x="126.4" y="180.4" transform="rotate(-90 126.4 180.4)">2</text>
<text x="201.9" y="185.9">Size</text>
<text x="214.6" y="185.9">Number</text>
<text x="265.5" y="185.9">Revision</text>
<text x="203.2" y="189.7">A4</text>
<text x="201.9" y="193.5">Date:</text>
<text x="201.9" y="196.1">File:</text>
<text x="213.3" y="193.5">3.10.2023</text>
<text x="213.4" y="196.1">C:\Users\..\prog_and_power.SchDoc</text>
<text x="252.8" y="196.1">Drawn By:</text>
<text x="252.8" y="193.5">Sheet</text>
<text x="259.6" y="193.5">of</text>
<text x="37.9" y="199.9">1</text>
<text x="110.9" y="199.9">2</text>
<text x="184.1" y="199.9">3</text>
<text x="257.1" y="199.9">4</text>
</g>
<g font-size="2.3" fill="#800000">
<text x="105.4" y="23.1">+5</text>
<text x="237.7" y="21.8">+5</text>
<text x="185.4" y="28.2">BAT+</text>
<text x="55.6" y="34.6">TCK</text>
<text x="65.8" y="33.3">TCK</text>
<text x="65.8" y="35.9">TDO</text>
<text x="55.6" y="39.7">TMS</text>
<text x="55.6" y="37.1">TDO</text>
<text x="65.8" y="38.4">TMS</text>
<text x="116.7" y="39.7">RESET JTAG mcu[3B]</text>
<text x="55.6" y="44.7">TDI</text>
<text x="65.8" y="43.5">TDI</text>
<text x="93.9" y="56.2">GND</text>
<text x="174" y="63.8">GND</text>
<text x="198.2" y="63.8">GND</text>
<text x="216" y="63.8">GND</text>
<text x="236.3" y="63.8">GND</text>
<text x="249" y="63.8">GND</text>
<text x="104.1" y="66.4">GND</text>
<text x="43" y="82.9">+5</text>
<text x="106.6" y="82.9">+5</text>
<text x="171.5" y="82.9">+5</text>
<text x="237.7" y="82.9">+5</text>
<text x="62" y="98.2">BTN1</text>
<text x="71.8" y="99.4">BTN1</text>
<text x="125.6" y="98.2">BTN2</text>
<text x="135.8" y="99.4">BTN2</text>
<text x="190.5" y="98.2">BTN3</text>
<text x="200.6" y="99.4">BTN3</text>
<text x="256.6" y="98.2">BTN4</text>
<text x="266.8" y="99.4">BTN4</text>
<text x="39.2" y="113.4">GND</text>
<text x="102.8" y="113.4">GND</text>
<text x="167.6" y="113.4">GND</text>
<text x="233.8" y="113.4">GND</text>
<text x="59.5" y="123.6">GND</text>
<text x="123.1" y="123.6">GND</text>
<text x="188" y="123.6">GND</text>
<text x="254.2" y="123.6">GND</text>
<text x="57" y="147.8">+5</text>
<text x="90.1" y="147.8">+5</text>
<text x="124.9" y="147.8">+3.3</text>
<text x="130.8" y="147.8">+5</text>
<text x="180.3" y="150.3">UART RX</text>
<text x="180.3" y="152.9">UART TX</text>
<text x="193" y="151.6">UART RX</text>
<text x="193" y="154.1">UART TX</text>
<text x="63.2" y="157.9">D- 1</text>
<text x="63.2" y="160.5">D+ 1</text>
<text x="116.7" y="157.9">D- 2</text>
<text x="116.7" y="160.5">D+ 2</text>
<text x="49.4" y="188.5">GND GND</text>
<text x="88.8" y="188.5">GND</text>
<text x="124.4" y="188.5">GND</text>
<text x="180.4" y="188.5">GND</text>
</g>
<g font-size="2.3" fill="#000080">
<text x="210.8" y="25.7">U200</text>
<text x="44.4" y="34.6">mcu[4A]</text>
<text x="79.5" y="30.5">P200</text>
<text x="184.1" y="34.6">BAT200</text>
<text x="257.1" y="35.6">D200</text>
<text x="44.4" y="39.7">mcu[4A]</text>
<text x="44.4" y="37.1">mcu[4A]</text>
<text x="184.1" y="38.4">BAT Connector</text>
<text x="221" y="38.4">LD1117S50TR</text>
<text x="257.1" y="38.1">LED2</text>
<text x="44.6" y="44.7">mcu[4B]</text>
<text x="203.4" y="44.2">C200</text>
<text x="203.4" y="46.8">10uF</text>
<text x="241.1" y="43.2">C201</text>
<text x="241.1" y="45.8">100uF</text>
<text x="254" y="46">R200</text>
<text x="109.3" y="49.3">C202</text>
<text x="109.3" y="51.9">100nF</text>
<text x="254" y="51.1">330R</text>
<text x="254" y="48.6">Res2</text>
<text x="46.7" y="95.6">1k</text>
<text x="46.7" y="90.6">R201</text>
<text x="46.7" y="93.1">Res2</text>
<text x="110.3" y="95.6">1k</text>
<text x="110.3" y="90.6">R202</text>
<text x="110.3" y="93.1">Res2</text>
<text x="175.2" y="95.6">1k</text>
<text x="175.2" y="90.6">R203</text>
<text x="175.2" y="93.1">Res2</text>
<text x="241.3" y="95.6">1k</text>
<text x="241.3" y="90.6">R204</text>
<text x="241.3" y="93.1">Res2</text>
<text x="28.9" y="100.7">SW200</text>
<text x="51.8" y="97.2">R205</text>
<text x="51.8" y="101.7">Res2</text>
<text x="80.3" y="99.4">mcu[4A]</text>
<text x="95" y="100.7">SW201</text>
<text x="115.4" y="97.2">R206</text>
<text x="115.4" y="101.7">Res2</text>
<text x="143.9" y="99.4">mcu[4A]</text>
<text x="159.9" y="100.7">SW202</text>
<text x="180.3" y="97.2">R207</text>
<text x="180.3" y="101.7">Res2</text>
<text x="208.8" y="99.4">mcu[4A]</text>
<text x="226.1" y="100.7">SW203</text>
<text x="246.4" y="97.2">R208</text>
<text x="246.4" y="101.7">Res2</text>
<text x="274.9" y="99.4">mcu[4A]</text>
<text x="28.9" y="103.3">Button 1</text>
<text x="51.8" y="104.3">10k</text>
<text x="64.8" y="106.6">C205</text>
<text x="92.5" y="103.3">Button 1</text>
<text x="115.4" y="104.3">10k</text>
<text x="128.4" y="106.6">C206</text>
<text x="157.4" y="103.3">Button 1</text>
<text x="180.3" y="104.3">10k</text>
<text x="193.3" y="106.6">C207</text>
<text x="223.5" y="103.3">Button 1</text>
<text x="246.4" y="104.3">10k</text>
<text x="259.4" y="106.6">C208</text>
<text x="64.8" y="109.1">1uF</text>
<text x="128.4" y="109.1">1uF</text>
<text x="193.3" y="109.1">1uF</text>
<text x="259.4" y="109.1">1uF</text>
<text x="140.8" y="147.8">U201</text>
<text x="26.4" y="152.9">J200</text>
<text x="206.2" y="151.6">mcu[3A]</text>
<text x="206.2" y="154.1">mcu[3A]</text>
<text x="26.4" y="170.7">67503-1020</text>
<text x="61" y="172.7">C203</text>
<text x="61" y="175.3">100nF</text>
<text x="95" y="177">D201</text>
<text x="95" y="174.5">IP4234CZ6,125</text>
<text x="129.7" y="176.5">C204</text>
<text x="129.7" y="179.1">100nF</text>
<text x="140.8" y="175.8">FT234XD-R</text>
</g>
<text font-size="1.8" fill="#000080" x="79.5" y="48.4">JTAG PROG</text>
</svg>
